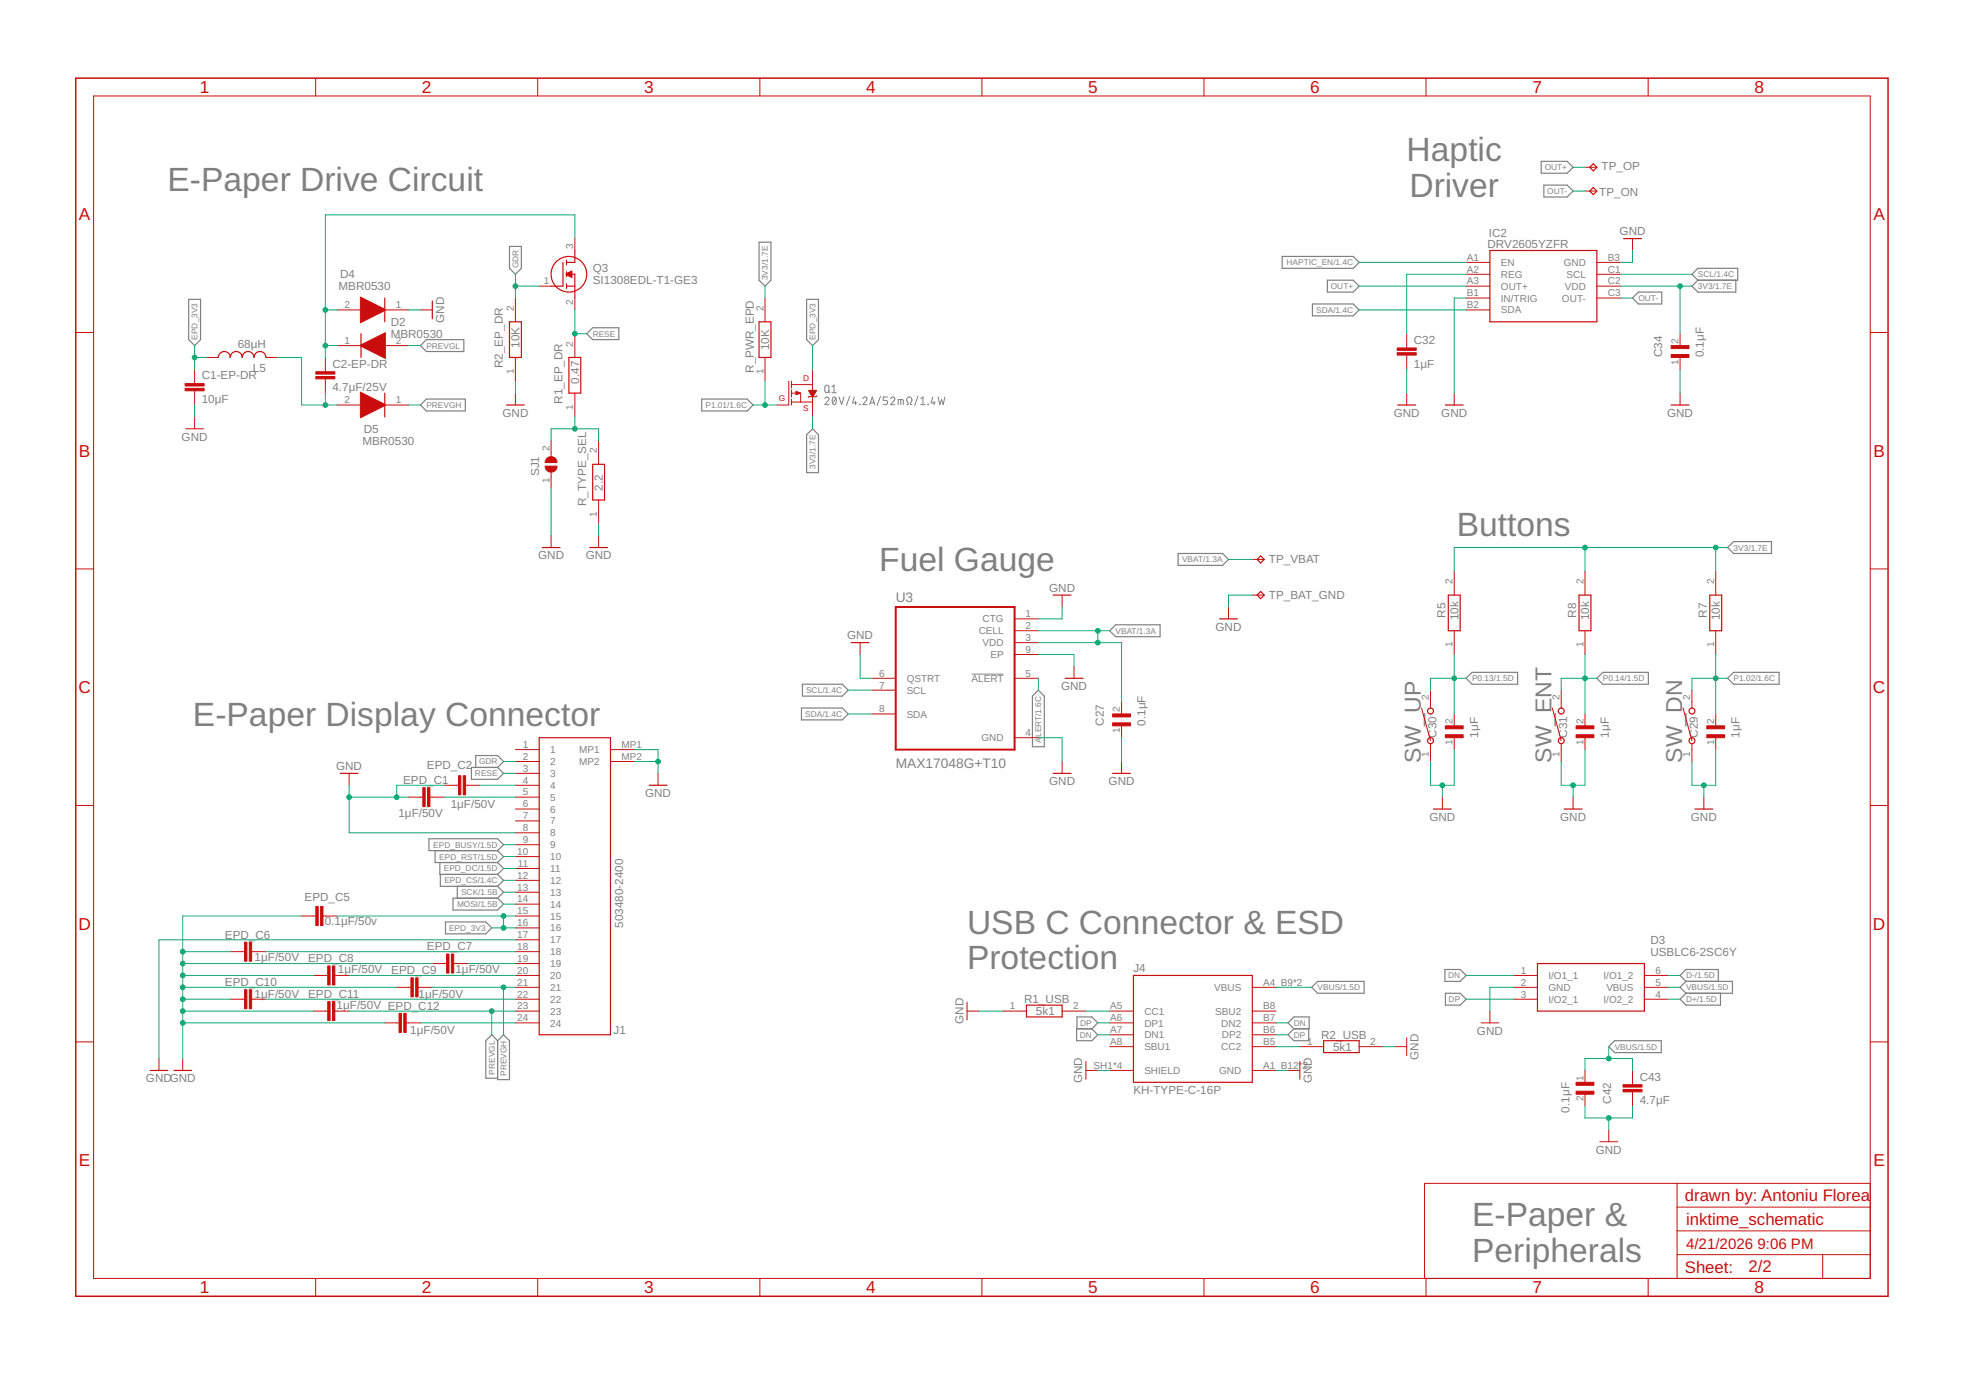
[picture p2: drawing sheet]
<svg xmlns="http://www.w3.org/2000/svg" width="420mm" height="297mm" viewBox="0 0 420 297" stroke-linecap="round" stroke-linejoin="round" font-family="sans-serif">
<g fill="none" stroke="#808080" stroke-width=".21">
<path d="M176.3 85.2a.44 .44 0 0 1 .6-.3 .44 .44 0 0 1 .1 .7l-.7 .9h.9M176.4 82.4l.3-.1 .3 .1 .2 1.1a.44 .44 0 0 1-.5 .4 .44 .44 0 0 1-.4-.4zM177 83.6l.4 .3M177.8 82.7l.4-.4v1.6M177.8 83.9h.9M178 84.9l.3-.1a.97 .97 0 0 1 0 1.7 1.02 1.02 0 0 1-.3-1.6zM178.6 85.2l-.7 .9M179.3 84.8l.6 1.7 .5-1.7M181.6 84.7l-.7 2M182.6 84.8l-.4 1.3h.9M182.8 85.7v.8M183.7 86.4l.1 .1z"/>
<path d="M184.4 85.2a.44 .44 0 0 1 .6-.3 .44 .44 0 0 1 .2 .7l-.8 .9h.9M185.9 86.5l.5-1.7 .5 1.7M186 86.1h.8M188.2 84.7l-.7 2M189.7 84.8h-.9v.8h.5a.46 .46 0 0 1 .4 .4 .46 .46 0 0 1-.4 .5h-.5M190.3 85.2a.45 .45 0 0 1 .7-.3 .45 .45 0 0 1 .1 .7l-.8 .9h.9M192 86.5v-1.1l1 .1v1M192.5 85.4v1.1M193.8 86.5h.3v-.5a.62 .62 0 0 1-.3-.9 .62 .62 0 0 1 1 0 .62 .62 0 0 1-.2 .9v.5h.3M196.2 84.7l-.7 2M196.8 86.5h.9M196.8 85.2l.5-.4v1.7"/>
<path d="M198.3 86.4l.1 .1zM199.3 84.8l-.3 1.3h.9M199.6 85.7v.8M200.5 84.8l.4 1.7 .3-1.1 .4 1.1 .3-1.7M207.6 144.1h6.9"/>
</g>
<g fill="none" stroke="#808080" stroke-width=".25">
<path d="M329.4 34.5h5.5l1.3 1.3-1.3 1.2h-5.5zM329.9 39.6h5l1.3 1.2-1.3 1.3h-5zM108.9 52.7h2.5v4.6l-1.2 1.3-1.3-1.3zM162.2 51.8h2.6v8.1l-1.3 1.3-1.3-1.3zM274 54.8h15.2l1.3 1.3-1.3 1.2h-15.2zM283.7 59.9h5.5l1.3 1.3-1.3 1.2h-5.5zM361.6 58.6l1.3-1.3h8.5v2.6h-8.5zM362.9 59.9l-1.3 1.3 1.3 1.2h8.1v-2.5M40.3 64h2.6v8.6l-1.3 1.3-1.3-1.3zM89.9 73.9l1.2-1.3h8v2.5h-8zM125.4 71.3l1.3-1.3h5.5v2.6h-5.5zM172.4 64h2.5v8.6l-1.2 1.3-1.3-1.3z"/>
<path d="M280.5 65h8.7l1.3 1.2-1.3 1.3h-8.7zM350.2 62.4h4.9v2.6h-4.9l-1.3-1.3zM89.9 86.6l1.2-1.3h8.3v2.5h-8.3zM150 85.3h9.7l1.3 1.3-1.3 1.2h-9.7zM173.7 91.6l1.2 1.3v8.1h-2.5v-8.1zM251.8 118.3h9.5l1.3 1.2-1.3 1.3h-9.5zM369.2 117l1.3-1.3h8.1v2.6h-8.1zM237.2 134.8l1.2-1.3h9.5v2.6h-9.5zM171.3 151.3h8.7l1.3 1.3-1.3 1.2h-8.7zM171.5 146.2h8.5l1.3 1.3-1.3 1.3h-8.5zM221.9 147.5l1.3 1.3v10.8h-2.6v-10.8zM313.3 144.9l1.3-1.2h9.7v2.5h-9.7z"/>
<path d="M341.3 144.9l1.2-1.2h9.8v2.5h-9.8zM369.2 144.9l1.3-1.2h9.7v2.5h-9.7zM91.7 179.2h14.6l1.3 1.3-1.3 1.3h-14.6zM100.8 164h5.5l1.3 1.3-1.3 1.2h-5.5zM101.7 164v-2.5h4.6l1.3 1.2-1.3 1.3M93 181.8v2.5h13.3M94 184.3v2.6h12.3M94.1 186.9v2.5h12.2M95.2 197h8.6l1.3 1.3-1.3 1.3h-8.6zM96.8 191.9h9.5l1.3 1.3-1.3 1.3h-9.5zM97.7 189.4v2.5M106.3 181.8l1.3 1.2-1.3 1.3"/>
<path d="M106.3 184.3l1.3 1.3-1.3 1.3M106.3 186.9l1.3 1.2-1.3 1.3M106.3 189.4l1.3 1.3-1.3 1.2M230.1 219.9h3.2l1.3 1.2-1.3 1.3h-3.2zM230.2 219.9v-2.6h3.1l1.3 1.3-1.3 1.3M275.3 218.6l1.2-1.3h3.3v2.6h-3.3zM276.5 219.9l-1.2 1.2 1.2 1.3h3.2v-2.5M280.3 211l1.3-1.3h9.9v2.6h-9.9zM308.8 207.2h3.3l1.2 1.2-1.2 1.3h-3.3zM308.9 212.3h3.2l1.2 1.2-1.2 1.3h-3.2zM360.3 212.3l-1.2 1.2 1.2 1.3h7.4v-2.5M360.3 209.7h9.9v2.6h-9.9"/>
<path d="M360.3 209.7l-1.2-1.3 1.2-1.2h6.9v2.5M360.3 209.7l-1.2 1.3 1.2 1.3M106.3 222.4l1.3-1.3 1.3 1.3v8.3h-2.6zM106.3 222.4l-1.2-1.3-1.3 1.3v8h2.5M345.1 222.4h9.9v2.5h-9.9l-1.3-1.2z"/>
</g>
<g fill="none" stroke="#c90d0c" stroke-width=".21">
<path d="M67.5 16.7v3.8M114.9 16.7v3.8M162.4 16.7v3.8M209.8 16.7v3.8M257.3 16.7v3.8M304.8 16.7v3.8M352.2 16.7v3.8M20 20.5h379.7v252.7h-379.7zM338.7 35.8h2.6M122.9 51v2.5M313.3 56.1h5.1M313.3 58.6h5.1"/>
<path d="M338.7 40.8h2.6M341.3 56.1h5.1M341.3 58.6h5.1M348.9 51v2.5M16.2 71.1h3.8M41.6 78.9v3.1M44.1 76.4h2.6M56.8 76.4h2.6M69.5 76.4v3M72.1 73.9h5.1M72.1 66.2h5.1M82.2 73.9h5.1"/>
<path d="M82.2 66.2h5.1M89.9 66.2h2.5M110.2 63.7v5.1M110.2 76.4v5.1M115.2 61.2h2.6M122.9 63.7v2.5M122.9 71.3v5.1M163.5 63.7v5.1M163.5 76.4v5.1M173.7 78.9v4.5M300.6 71.3v3.1M300.6 75.9v3"/>
<path d="M313.3 66.2h5.1M313.3 61.2h5.1M313.3 63.7h5.1M341.3 61.2h5.1M341.3 63.7h5.1M359.1 71.3v2.6M359.1 76.4v2.5M399.7 71.1h3.8M39.7 91.6h3.8M41.6 83.5v3.1M41.6 89.1v2.5M69.5 81v3"/>
<path d="M72.1 86.6h5.1M82.2 86.6h5.1M110.2 84v2.6M117.8 94.2v3.4M122.9 84v5.1M127.9 94.2v5M168.6 81.5v5.1h-2.6M169.1 81.5v1.4M169.1 83.3v1.5M169.1 85.3v1.3M169.1 85.9h4.6M169.1 84h2v1.9"/>
<path d="M169.1 82.2h4.6M173.7 84.8v4.3M174.6 84.6l-.2 .2h-1.5l-.2 .1M300.6 84v2.6M310.8 84v2.6M359.1 84v2.6M117.8 100.9v3.4M117.8 114.5v2.5M127.9 106.8v5.1M127.9 114.5v2.5M267.6 119.5h2.6M16.2 121.6h3.8"/>
<path d="M183.8 137.3v2.6M216.8 132.2h5.1M216.8 134.8h5.1M216.8 137.3h5.1M216.8 139.9h5.1M227 127.2v2.5M262.6 129.7v2.5M267.6 127.2h2.6M310.8 122.1v5.1M310.8 134.8v5.1M338.7 122.1v5.1M338.7 134.8v5.1"/>
<path d="M366.7 122.1v5.1M366.7 134.8v5.1M399.7 121.6h3.8M186.4 144.9h5M186.4 147.5h5M186.4 152.6h5M216.8 144.9h5.1M216.8 157.6h5.1M229.5 142.4v2.5M239.7 150v2.6M239.7 155.1v2.5M303.8 151.3l1.9 7"/>
<path d="M305.7 147.5v3.8M305.7 158.9v3.8M310.8 152.6v2.5M310.8 157.6v2.6M331.7 151.3l2 7M333.7 147.5v3.8M333.7 158.9v3.8M338.7 152.6v2.5M338.7 157.6v2.6M359.7 151.3l1.9 7M361.6 147.5v3.8M361.6 158.9v3.8"/>
<path d="M366.7 152.6v2.5M366.7 157.6v2.6M16.2 172.1h3.8M74.6 165.3v2.5M87.3 170.3h3.1M91.9 170.3h3M94.9 167.8h3.1M99.5 167.8h3.1M110.2 160.2h5M110.2 162.7h5M110.2 165.3h5M110.2 167.8h5"/>
<path d="M110.2 170.3h5M110.2 172.9h5M110.2 175.4h5M110.2 178h5M130.5 160.2h5.1M130.5 162.7h5.1M140.6 165.3v2.5M227 162.7v2.6M239.7 162.7v2.6M308.3 170.3v2.6M336.2 170.3v2.6M364.1 170.3v2.6"/>
<path d="M399.7 172.1h3.8M64.5 195.7h3M69 195.7h3.1M110.2 180.5h5M110.2 183h5M110.2 185.6h5M110.2 188.1h5M110.2 190.7h5M110.2 193.2h5M110.2 195.7h5M110.2 198.3h5M49.2 203.4h3.1"/>
<path d="M49.2 213.5h3.1M53.8 203.4h3M53.8 213.5h3M67 208.4h3M67 216.1h3M71.6 208.4h3M71.6 216.1h3M82.2 218.6h3.1M84.8 211h3M86.8 218.6h3.1M89.3 211h3.1M92.4 205.9h3"/>
<path d="M97 205.9h3M110.2 200.8h5M110.2 203.4h5M110.2 205.9h5M110.2 208.4h5M110.2 211h5M110.2 213.5h5M110.2 216.1h5M110.2 218.6h5M206.7 216.1h2.5M206.7 214.2v3.8M214.3 216.1h5.1"/>
<path d="M227 216.1h5.1M237.2 216.1h5M237.2 218.6h5M267.6 211h5.1M267.6 216.1h5.1M267.6 218.6h5.1M316.5 218.6h3.8M318.4 216.1v2.5M323.5 208.4h5.1M323.5 211h5.1M323.5 213.5h5.1M351.4 208.4h5.1"/>
<path d="M351.4 211h5.1M351.4 213.5h5.1M16.2 222.7h3.8M34 226.2v2.5M39.1 226.2v2.5M232.1 228.7h2.5M232.1 226.8v3.9M237.2 223.7h5M237.2 221.1h5M237.2 228.7h5M267.6 223.7h5.1M267.6 221.1h5.1"/>
<path d="M267.6 228.7h5.1M275.3 228.7h2.5M277.8 223.7h5.1M277.8 226.8v3.9M290.5 223.7h5.1M298.1 223.7h2.5M300.6 221.8v3.8M338.7 228.7v2.6M338.7 233.8v2.6M348.9 228.7v3.1M348.9 233.3v3.1M399.7 222.7h3.8"/>
<path d="M341.9 244h3.8M343.8 241.4v2.6M358.4 252.9v20.3M358.4 258h41.3M399.7 252.9h-95.3v20.3M67.5 273.2v3.8M114.9 273.2v3.8M162.4 273.2v3.8M209.8 273.2v3.8M257.3 273.2v3.8M304.8 273.2v3.8M352.2 273.2v3.8"/>
<path d="M358.4 268.1h41.3M358.4 263h41.3M389.5 268.1v5.1"/>
</g>
<path d="M16.2 16.7h387.3v260.3h-387.3z" fill="none" stroke="#c90d0c" stroke-width=".32"/>
<g fill="#c90d0c" stroke="#c90d0c" stroke-width=".21">
<path d="M39.6 83h4v.5h-4z"/>
<path d="M39.6 82h4v.5h-4z"/>
<path d="M67.5 80.5h4.1v.5h-4.1z"/>
<path d="M67.5 79.4h4.1v.5h-4.1z"/>
<path d="M298.6 75.4h4.1v.5h-4.1z"/>
<path d="M298.6 74.4h4.1v.5h-4.1z"/>
<path d="M357.1 75.8h3.9v.6h-3.9z"/>
<path d="M357.1 73.9h3.9v.6h-3.9z"/>
<path d="M98 165.8h.5v4h-.5z"/>
<path d="M99 165.8h.5v4h-.5z"/>
<path d="M90.4 168.3h.5v4.1h-.5z"/>
<path d="M91.4 168.3h.5v4.1h-.5z"/>
<path d="M68.5 193.7h.5v4.1h-.5z"/>
<path d="M67.5 193.7h.5v4.1h-.5z"/>
<path d="M52.3 201.3h.5v4.1h-.5z"/>
<path d="M53.3 201.3h.5v4.1h-.5z"/>
<path d="M95.4 203.9h.5v4h-.5z"/>
<path d="M96.5 203.9h.5v4h-.5z"/>
<path d="M70 206.4h.5v4.1h-.5z"/>
<path d="M71.1 206.4h.5v4.1h-.5z"/>
<path d="M87.8 209h.5v4h-.5z"/>
<path d="M88.8 209h.5v4h-.5z"/>
<path d="M52.3 211.5h.5v4.1h-.5z"/>
<path d="M53.3 211.5h.5v4.1h-.5z"/>
<path d="M70 214h.5v4.1h-.5z"/>
<path d="M71.1 214h.5v4.1h-.5z"/>
<path d="M85.3 216.6h.5v4h-.5z"/>
<path d="M86.3 216.6h.5v4h-.5z"/>
<path d="M237.8 154.5h3.8v.6h-3.8z"/>
<path d="M237.8 152.6h3.8v.6h-3.8z"/>
<path d="M308.9 157h3.8v.6h-3.8z"/>
<path d="M308.9 155.1h3.8v.6h-3.8z"/>
<path d="M336.8 157h3.8v.6h-3.8z"/>
<path d="M336.8 155.1h3.8v.6h-3.8z"/>
<path d="M364.8 157h3.8v.6h-3.8z"/>
<path d="M364.8 155.1h3.8v.6h-3.8z"/>
<path d="M336.8 231.3h3.8v.6h-3.8z"/>
<path d="M336.8 233.2h3.8v.6h-3.8z"/>
<path d="M346.9 232.8h4v.5h-4z"/>
<path d="M346.9 231.8h4v.5h-4z"/>
</g>
<g fill="none" stroke="#c90d0c" stroke-width=".25">
<path d="M340.5 35l.8 .8-.8 .7-.8-.7zM120.3 56.1v5.1h-2.5M121.1 58.6h1.8v5.1M121.1 55.6v1M121.1 58.1v1M122.9 53.5v2.6h-1.8M318.4 53.5h22.9v15.3h-22.9zM340.5 40.1l.8 .7-.8 .8-.8-.8zM347 51h3.8M46.7 76.4a1.27 1.27 0 0 1 1.2-1.3 1.27 1.27 0 0 1 1.3 1.3 1.27 1.27 0 0 1 1.3-1.3 1.27 1.27 0 0 1 1.3 1.3 1.27 1.27 0 0 1 1.2-1.3 1.27 1.27 0 0 1 1.3 1.3 1.27 1.27 0 0 1 1.3-1.3 1.27 1.27 0 0 1 1.2 1.3M77.2 71.3v5.1M82.2 63.7v5.1"/>
<path d="M92.4 64.3v3.8M108.9 68.8h2.5v7.6h-2.5zM121.1 61.2h1.8M121.1 60.6v1.1M121.6 76.4h2.5v7.6h-2.5zM162.2 68.8h2.6v7.6h-2.6zM82.2 84v5.1M108.2 86.6h3.9M126.7 99.2h2.5v7.6h-2.5zM298.7 86.6h3.8M308.9 86.6h3.8M357.1 86.6h3.9"/>
<path d="M115.9 117h3.8M126 117h3.8M269.4 118.8l.8 .7-.8 .8-.8-.8zM181.9 137.3h3.8M225.1 127.2h3.8M260.6 132.2h3.9M269.4 126.4l.8 .8-.8 .7-.8-.7zM309.5 127.2h2.6v7.6h-2.6zM337.5 127.2h2.5v7.6h-2.5zM365.4 127.2h2.5v7.6h-2.5zM115.2 157.6h15.3v63.5h-15.3zM227.6 144.9h3.8"/>
<path d="M72.7 165.3h3.8M138.7 167.8h3.8M225.1 165.3h3.8M237.8 165.3h3.8M306.3 172.9h3.9M334.3 172.9h3.8M362.2 172.9h3.8M219.4 214.8h7.6v2.5h-7.6zM242.2 208.4h25.4v22.9h-25.4zM328.6 205.9h22.8v10.2h-22.8zM32.1 228.7h3.8M37.1 228.7h3.9"/>
<path d="M282.9 222.4h7.6v2.5h-7.6z"/>
<circle cx="121.6" cy="58.6" r="3.8"/>
<circle cx="305.7" cy="151.9" r=".64"/>
<circle cx="305.7" cy="158.3" r=".64"/>
<circle cx="333.7" cy="151.9" r=".64"/>
<circle cx="333.7" cy="158.3" r=".63"/>
<circle cx="361.6" cy="151.9" r=".64"/>
<circle cx="361.6" cy="158.3" r=".63"/>
</g>
<g fill="#c90d0c" stroke="#c90d0c" stroke-width=".21">
<path d="M77 83.8l5.4 2.7v.1l-5.4 2.7z" fill-rule="evenodd"/>
<path d="M77 73.8l5.4-2.7v5.5l-5.4-2.7z" fill-rule="evenodd"/>
<path d="M77 63.5l5.4 2.6v.2l-5.4 2.7z" fill-rule="evenodd"/>
<path d="M121 58.5l1.2-.6v1.4l-1.2-.6z" fill-rule="evenodd"/>
<path d="M116.9 97.9a1.27 1.27 0 0 1 1.4-.2 1.27 1.27 0 0 1 .7 1.1h-2.5z" fill-rule="evenodd"/>
<path d="M116.5 99.6h2.5a1.27 1.27 0 0 1-1.2 1.3 1.27 1.27 0 0 1-1.3-1.3z" fill-rule="evenodd"/>
<path d="M172.8 83.4l1.7 .1-.8 1.4z" fill-rule="evenodd"/>
<path d="M170.1 83.6l.9 .5-.9 .3z" fill-rule="evenodd"/>
</g>
<path d="M191.4 129.7h25.4v30.5h-25.4z" fill="none" stroke="#c90d0c" stroke-width=".42"/>
<g fill="none" stroke="#0dab76" stroke-width=".21">
<path d="M336.2 35.8h2.5M110.2 58.6v5.1M122.9 51v-5.1h-53.4v30.5M290.5 56.1h22.8M313.3 58.6h-12.7v12.7M336.2 40.8h2.5M346.4 58.6h15.2M348.9 53.5v2.6h-2.5M41.6 73.9v5M41.6 76.4h2.5M59.4 76.4h5.1v10.2h7.6M69.5 66.2h2.6"/>
<path d="M69.5 73.9h2.6M87.3 66.2h2.6M87.3 73.9h2.6M110.2 61.2h5M122.9 66.2v5.1h2.5M163.5 61.2v2.5M173.7 73.9v5M290.5 66.2h22.8M290.5 61.2h22.8M300.6 78.9v5.1M313.3 63.7h-2.5v20.3M346.4 63.7h2.5"/>
<path d="M346.4 61.2h15.2M359.1 61.2v10.1M359.1 78.9v5.1M41.6 86.6v2.5M69.5 84v2.6M87.3 86.6h2.6M110.2 81.5v2.5M117.8 94.2v-2.6h10.1v2.6M122.9 89.1v2.5M161 86.6h5M163.5 81.5v5.1M173.7 89.1v2.5"/>
<path d="M117.8 104.3v10.2M127.9 111.9v2.6M262.6 119.5h5M338.7 117v5.1M366.7 117v5.1M369.2 117h-58.4v5.1M183.8 139.9v5h2.6M221.9 139.9h7.6v2.5M221.9 137.3h17.8v12.7M221.9 134.8h15.3M227 129.7v2.5h-5.1M234.6 134.8v2.5"/>
<path d="M267.6 127.2h-5v2.5M310.8 139.9v12.7M338.7 139.9v12.7M366.7 139.9v12.7M181.3 152.6h5.1M181.3 147.5h5.1M221.9 157.6h5.1v5.1M221.9 144.9v2.6M239.7 157.6v5.1M313.3 144.9h-7.6v2.6M341.3 144.9h-7.6v2.6M369.2 144.9h-7.6v2.6"/>
<path d="M74.6 170.3h12.7M74.6 167.8v10.2h35.6M94.9 170.3h15.3M94.9 167.8h-10.1v2.5M102.6 167.8h7.6M107.6 162.7h2.6M107.6 165.3h2.6M135.6 162.7h5M135.6 160.2h5v5.1M308.3 167.8v2.5M310.8 160.2v7.6h-5.1v-5.1M336.2 167.8v2.5"/>
<path d="M338.7 160.2v7.6h-5v-5.1M364.1 167.8v2.5M366.7 160.2v7.6h-5.1v-5.1M64.5 195.7h-25.4v30.5M72.1 195.7h38.1M105.1 198.3h5.1M107.6 195.7v2.6M107.6 180.5h2.6M107.6 183h2.6M107.6 185.6h2.6M107.6 188.1h2.6M107.6 190.7h2.6"/>
<path d="M107.6 193.2h2.6M39.1 203.4h10.1M39.1 205.9h53.3M39.1 208.4h27.9M39.1 211h45.7M39.1 213.5h10.1M39.1 216.1h27.9M39.1 218.6h43.1M56.8 203.4h53.4M56.8 213.5h53.4M74.6 208.4h35.6M74.6 216.1h35.6"/>
<path d="M89.9 218.6h20.3M92.4 211h17.8M100 205.9h10.2M105.1 216.1v5M107.6 211v10.1M110.2 200.8h-76.2v25.4M209.2 216.1h5.1M232.1 216.1h5.1M234.6 218.6h2.6M272.7 211h7.6M272.7 218.6h2.6M313.3 208.4h10.2"/>
<path d="M313.3 213.5h10.2M323.5 211h-5.1v5.1M356.5 208.4h2.6M356.5 211h2.6M356.5 213.5h2.6M234.6 228.7h2.6M234.6 221.1h2.6M272.7 228.7h2.6M272.7 223.7h5.1M272.7 221.1h2.6M295.6 223.7h2.5M338.7 228.7v-2.5h10.2v2.5"/>
<path d="M338.7 236.4v2.5h10.2v-2.5M343.8 223.7v2.5M343.8 238.9v2.5"/>
</g>
<g fill="#0dab76" stroke="#0dab76" stroke-width=".21">
<circle cx="84.8" cy="170.3" r=".51"/>
<circle cx="74.6" cy="170.3" r=".51"/>
<circle cx="39.1" cy="203.4" r=".51"/>
<circle cx="39.1" cy="205.9" r=".51"/>
<circle cx="39.1" cy="208.4" r=".51"/>
<circle cx="39.1" cy="211" r=".51"/>
<circle cx="39.1" cy="213.5" r=".51"/>
<circle cx="39.1" cy="216.1" r=".51"/>
<circle cx="39.1" cy="218.6" r=".51"/>
<circle cx="140.6" cy="162.7" r=".51"/>
<circle cx="308.3" cy="167.8" r=".51"/>
<circle cx="336.2" cy="167.8" r=".51"/>
<circle cx="364.1" cy="167.8" r=".51"/>
<circle cx="343.8" cy="238.9" r=".51"/>
<circle cx="41.6" cy="76.4" r=".51"/>
<circle cx="107.6" cy="198.3" r=".51"/>
<circle cx="107.6" cy="195.7" r=".51"/>
<circle cx="69.5" cy="86.6" r=".51"/>
<circle cx="69.5" cy="73.9" r=".51"/>
<circle cx="69.5" cy="66.2" r=".51"/>
<circle cx="107.6" cy="211" r=".51"/>
<circle cx="105.1" cy="216.1" r=".51"/>
<circle cx="110.2" cy="61.2" r=".51"/>
<circle cx="122.9" cy="71.3" r=".51"/>
<circle cx="122.9" cy="91.6" r=".51"/>
<circle cx="163.5" cy="86.6" r=".51"/>
<circle cx="359.1" cy="61.2" r=".51"/>
<circle cx="338.7" cy="117" r=".51"/>
<circle cx="366.7" cy="117" r=".51"/>
<circle cx="234.6" cy="134.8" r=".51"/>
<circle cx="234.6" cy="137.3" r=".51"/>
<circle cx="310.8" cy="144.9" r=".51"/>
<circle cx="338.7" cy="144.9" r=".51"/>
<circle cx="366.7" cy="144.9" r=".51"/>
<circle cx="343.8" cy="226.2" r=".51"/>
</g>
<g font-size="7.2" fill="#808080">
<text x="300.6" y="34.5">Haptic</text>
<text x="35.8" y="40.8">E-Paper Drive Circuit</text>
<text x="301.2" y="42.1">Driver</text>
<text x="311.3" y="114.5">Buttons</text>
<text x="187.9" y="122.1">Fuel Gauge</text>
<text x="41.2" y="155.1">E-Paper Display Connector</text>
<text x="206.7" y="199.6">USB C Connector &amp; ESD</text>
<text x="206.7" y="207.2">Protection</text>
<text x="314.6" y="262">E-Paper &amp;</text>
<text x="314.6" y="269.6">Peripherals</text>
</g>
<g font-size="4.9" fill="#808080">
<text x="303.6" y="163" transform="rotate(-90 303.6 163)">SW_UP</text>
<text x="331.6" y="163" transform="rotate(-90 331.6 163)">SW_ENT</text>
<text x="359.5" y="163" transform="rotate(-90 359.5 163)">SW_DN</text>
</g>
<g font-size="3.7" fill="#c90d0c">
<text x="42.7" y="19.9">1</text>
<text x="90.2" y="19.9">2</text>
<text x="137.6" y="19.9">3</text>
<text x="185.1" y="19.9">4</text>
<text x="232.6" y="19.9">5</text>
<text x="280" y="19.9">6</text>
<text x="327.5" y="19.9">7</text>
<text x="374.9" y="19.9">8</text>
<text x="16.9" y="47.1">A</text>
<text x="400.4" y="47.1">A</text>
<text x="16.9" y="97.6">B</text>
<text x="400.4" y="97.6">B</text>
<text x="16.8" y="148.1">C</text>
<text x="400.3" y="148.1">C</text>
<text x="16.8" y="198.7">D</text>
<text x="400.3" y="198.7">D</text>
<text x="16.9" y="249.2">E</text>
<text x="400.4" y="249.2">E</text>
<text x="42.7" y="276.4">1</text>
<text x="90.2" y="276.4">2</text>
<text x="137.6" y="276.4">3</text>
<text x="185.1" y="276.4">4</text>
<text x="232.6" y="276.4">5</text>
<text x="280" y="276.4">6</text>
<text x="327.5" y="276.4">7</text>
<text x="374.9" y="276.4">8</text>
</g>
<g font-size="3.6" fill="#c90d0c">
<text x="360.1" y="256.7">drawn by: Antoniu Florea</text>
<text x="360.3" y="261.8">inktime_schematic</text>
<text x="360.1" y="272.1">Sheet:</text>
<text x="373.7" y="271.9">2/2</text>
</g>
<g font-size="3.2" fill="#c90d0c">
<text x="360.3" y="266.8">4/21/2026</text>
<text x="375.6" y="266.8">9:06 PM</text>
</g>
<g font-size="2.9" fill="#808080">
<text x="191.4" y="128.7">U3</text>
<text x="191.4" y="164.2">MAX17048G+T10</text>
</g>
<g font-size="2.5" fill="#808080">
<text x="341.8" y="41.8">TP_ON</text>
<text x="342.3" y="36.3">TP_OP</text>
<text x="317.9" y="52.9">DRV2605YZFR</text>
<text x="318.2" y="50.6">IC2</text>
<text x="346.1" y="50.2">GND</text>
<text x="72.7" y="59.5">D4</text>
<text x="126.7" y="58.2">Q3</text>
<text x="72.4" y="62">MBR0530</text>
<text x="126.7" y="60.8">SI1308EDL-T1-GE3</text>
<text x="83.5" y="69.7">D2</text>
<text x="94.9" y="69" transform="rotate(-90 94.9 69)">GND</text>
<text x="50.8" y="74.4">68μH</text>
<text x="83.5" y="72.2">MBR0530</text>
<text x="111.1" y="74.4" transform="rotate(-90 111.1 74.4)">10K</text>
<text x="164.4" y="74.9" transform="rotate(-90 164.4 74.9)">10K</text>
<text x="302.2" y="73.5">C32</text>
<text x="355.2" y="76.4" transform="rotate(-90 355.2 76.4)">C34</text>
<text x="364.1" y="76.4" transform="rotate(-90 364.1 76.4)">0.1μF</text>
<text x="43.1" y="81.1">C1-EP-DR</text>
<text x="54" y="79.4">L5</text>
<text x="71" y="83.6">4.7μF/25V</text>
<text x="71" y="78.5">C2-EP-DR</text>
<text x="107.5" y="78.7" transform="rotate(-90 107.5 78.7)">R2_EP_DR</text>
<text x="123.7" y="82" transform="rotate(-90 123.7 82)">0.47</text>
<text x="161.1" y="79.7" transform="rotate(-90 161.1 79.7)">R_PWR_EPD</text>
<text x="302.2" y="78.5">1μF</text>
<text x="43.1" y="86.2">10μF</text>
<text x="107.4" y="89.1">GND</text>
<text x="120.2" y="86.3" transform="rotate(-90 120.2 86.3)">R1_EP_DR</text>
<text x="297.9" y="89.1">GND</text>
<text x="308" y="89.1">GND</text>
<text x="356.3" y="89.1">GND</text>
<text x="38.8" y="94.2">GND</text>
<text x="77.4" y="95">MBR0530</text>
<text x="77.8" y="92.5">D5</text>
<text x="115.2" y="101.8" transform="rotate(-90 115.2 101.8)">SJ1</text>
<text x="128.8" y="104.8" transform="rotate(-90 128.8 104.8)">2.2</text>
<text x="125.3" y="108.1" transform="rotate(-90 125.3 108.1)">R_TYPE_SEL</text>
<text x="115" y="119.6">GND</text>
<text x="125.2" y="119.6">GND</text>
<text x="271.2" y="120.3">TP_VBAT</text>
<text x="224.2" y="126.4">GND</text>
<text x="271.2" y="127.9">TP_BAT_GND</text>
<text x="308.9" y="132" transform="rotate(-90 308.9 132)">R5</text>
<text x="336.8" y="132" transform="rotate(-90 336.8 132)">R8</text>
<text x="364.8" y="132" transform="rotate(-90 364.8 132)">R7</text>
<text x="181" y="136.6">GND</text>
<text x="259.8" y="134.8">GND</text>
<text x="311.7" y="132.5" transform="rotate(-90 311.7 132.5)">10k</text>
<text x="339.6" y="132.5" transform="rotate(-90 339.6 132.5)">10k</text>
<text x="367.6" y="132.5" transform="rotate(-90 367.6 132.5)">10k</text>
<text x="226.8" y="147.5">GND</text>
<text x="235.9" y="155.1" transform="rotate(-90 235.9 155.1)">C27</text>
<text x="244.8" y="155.1" transform="rotate(-90 244.8 155.1)">0.1μF</text>
<text x="307" y="157.6" transform="rotate(-90 307 157.6)">C30</text>
<text x="315.9" y="157.6" transform="rotate(-90 315.9 157.6)">1μF</text>
<text x="334.9" y="157.6" transform="rotate(-90 334.9 157.6)">C31</text>
<text x="343.8" y="157.6" transform="rotate(-90 343.8 157.6)">1μF</text>
<text x="362.9" y="157.6" transform="rotate(-90 362.9 157.6)">C29</text>
<text x="371.8" y="157.6" transform="rotate(-90 371.8 157.6)">1μF</text>
<text x="71.8" y="164.5">GND</text>
<text x="86.2" y="167.6">EPD_C1</text>
<text x="91.2" y="164.3">EPD_C2</text>
<text x="224.2" y="167.8">GND</text>
<text x="236.9" y="167.8">GND</text>
<text x="96.3" y="172.6">1μF/50V</text>
<text x="137.9" y="170.3">GND</text>
<text x="85.1" y="174.7">1μF/50V</text>
<text x="305.5" y="175.4">GND</text>
<text x="333.4" y="175.4">GND</text>
<text x="361.4" y="175.4">GND</text>
<text x="65.1" y="192.4">EPD_C5</text>
<text x="69.4" y="197.8">0.1μF/50v</text>
<text x="48.1" y="200.6">EPD_C6</text>
<text x="91.2" y="203.1">EPD_C7</text>
<text x="133.1" y="198.3" transform="rotate(-90 133.1 198.3)">503480-2400</text>
<text x="352.7" y="201.7">D3</text>
<text x="54.4" y="205.4">1μF/50V</text>
<text x="65.8" y="205.6">EPD_C8</text>
<text x="72.2" y="207.9">1μF/50V</text>
<text x="83.6" y="208.2">EPD_C9</text>
<text x="97.3" y="207.9">1μF/50V</text>
<text x="242.2" y="207.7">J4</text>
<text x="352.7" y="204.3">USBLC6-2SC6Y</text>
<text x="48.1" y="210.7">EPD_C10</text>
<text x="54.4" y="213.3">1μF/50V</text>
<text x="65.8" y="213.3">EPD_C11</text>
<text x="71.9" y="215.6">1μF/50V EPD_C12</text>
<text x="89.5" y="213.3">1μF/50V</text>
<text x="218.9" y="214.4">R1_USB</text>
<text x="87.7" y="220.9">1μF/50V</text>
<text x="131.1" y="221">J1</text>
<text x="205.9" y="218.8" transform="rotate(-90 205.9 218.8)">GND</text>
<text x="221.4" y="216.9">5k1</text>
<text x="315.6" y="221.1">GND</text>
<text x="282.4" y="222">R2_USB</text>
<text x="284.9" y="224.6">5k1</text>
<text x="303.2" y="226.5" transform="rotate(-90 303.2 226.5)">GND</text>
<text x="31.2" y="231.3">GNDGND</text>
<text x="231.3" y="231.5" transform="rotate(-90 231.3 231.5)">GND</text>
<text x="242.2" y="233.8">KH-TYPE-C-16P</text>
<text x="280.3" y="231.5" transform="rotate(-90 280.3 231.5)">GND</text>
<text x="350.4" y="230.9">C43</text>
<text x="335.4" y="237.8" transform="rotate(-90 335.4 237.8)">0.1μF</text>
<text x="344.3" y="235.9" transform="rotate(-90 344.3 235.9)">C42</text>
<text x="350.4" y="236">4.7μF</text>
<text x="341" y="246.5">GND</text>
</g>
<g font-size="2.1" fill="#808080">
<text x="122.5" y="53.2" transform="rotate(-90 122.5 53.2)">3</text>
<text x="313.5" y="55.7">A1</text>
<text x="313.5" y="58.3">A2</text>
<text x="320.8" y="56.8">EN</text>
<text x="320.8" y="59.4">REG</text>
<text x="334.2" y="56.8">GND</text>
<text x="334.8" y="59.4">SCL</text>
<text x="343.6" y="55.7">B3</text>
<text x="343.6" y="58.3">C1</text>
<text x="73.6" y="65.9">2</text>
<text x="84.6" y="65.9">1</text>
<text x="116.2" y="60.8">1</text>
<text x="122.5" y="65.2" transform="rotate(-90 122.5 65.2)">2</text>
<text x="313.5" y="60.8">A3</text>
<text x="313.5" y="63.3">B1</text>
<text x="313.5" y="65.9">B2</text>
<text x="320.8" y="61.9">OUT+</text>
<text x="320.8" y="64.4">IN/TRIG</text>
<text x="333.8" y="64.4">OUT-</text>
<text x="334.4" y="61.9">VDD</text>
<text x="343.6" y="60.8">C2</text>
<text x="343.6" y="63.3">C3</text>
<text x="109.8" y="66.4" transform="rotate(-90 109.8 66.4)">2</text>
<text x="163.1" y="66.4" transform="rotate(-90 163.1 66.4)">2</text>
<text x="320.8" y="67">SDA</text>
<text x="73.6" y="73.5">1</text>
<text x="84.6" y="73.5">2</text>
<text x="122.5" y="74" transform="rotate(-90 122.5 74)">2</text>
<text x="358.7" y="77.9" transform="rotate(-90 358.7 77.9)">1</text>
<text x="358.7" y="73.5" transform="rotate(-90 358.7 73.5)">2</text>
<text x="109.8" y="79.9" transform="rotate(-90 109.8 79.9)">1</text>
<text x="163.1" y="79.9" transform="rotate(-90 163.1 79.9)">1</text>
<text x="73.6" y="86.2">2</text>
<text x="84.6" y="86.2">1</text>
<text x="122.5" y="87.5" transform="rotate(-90 122.5 87.5)">1</text>
<text x="117.4" y="96.3" transform="rotate(-90 117.4 96.3)">2</text>
<text x="127.6" y="96.9" transform="rotate(-90 127.6 96.9)">2</text>
<text x="117.4" y="103.3" transform="rotate(-90 117.4 103.3)">1</text>
<text x="127.6" y="110.4" transform="rotate(-90 127.6 110.4)">1</text>
<text x="310.4" y="124.8" transform="rotate(-90 310.4 124.8)">2</text>
<text x="338.4" y="124.8" transform="rotate(-90 338.4 124.8)">2</text>
<text x="366.3" y="124.8" transform="rotate(-90 366.3 124.8)">2</text>
<text x="219.2" y="131.9">1</text>
<text x="209.2" y="135.6">CELL</text>
<text x="210" y="133">CTG</text>
<text x="219.2" y="134.4">2</text>
<text x="219.2" y="137">3</text>
<text x="210" y="138.1">VDD</text>
<text x="211.7" y="140.6">EP</text>
<text x="219.2" y="139.5">9</text>
<text x="310.4" y="138.3" transform="rotate(-90 310.4 138.3)">1</text>
<text x="338.4" y="138.3" transform="rotate(-90 338.4 138.3)">1</text>
<text x="366.3" y="138.3" transform="rotate(-90 366.3 138.3)">1</text>
<text x="187.9" y="144.6">6</text>
<text x="187.9" y="147.1">7</text>
<text x="193.8" y="145.7">QSTRT</text>
<text x="193.8" y="148.3">SCL</text>
<text x="207.7" y="145.7">ALERT</text>
<text x="219.2" y="144.6">5</text>
<text x="305.4" y="149.7" transform="rotate(-90 305.4 149.7)">2</text>
<text x="333.3" y="149.7" transform="rotate(-90 333.3 149.7)">2</text>
<text x="361.2" y="149.7" transform="rotate(-90 361.2 149.7)">2</text>
<text x="187.9" y="152.2">8</text>
<text x="193.8" y="153.3">SDA</text>
<text x="239.3" y="152.2" transform="rotate(-90 239.3 152.2)">2</text>
<text x="310.4" y="154.8" transform="rotate(-90 310.4 154.8)">2</text>
<text x="338.4" y="154.8" transform="rotate(-90 338.4 154.8)">2</text>
<text x="366.3" y="154.8" transform="rotate(-90 366.3 154.8)">2</text>
<text x="111.7" y="159.8">1</text>
<text x="117.6" y="161">1</text>
<text x="123.8" y="161">MP1</text>
<text x="132.8" y="159.8">MP1</text>
<text x="209.7" y="158.4">GND</text>
<text x="219.2" y="157.3">4</text>
<text x="239.3" y="156.7" transform="rotate(-90 239.3 156.7)">1</text>
<text x="305.4" y="161.7" transform="rotate(-90 305.4 161.7)">1</text>
<text x="310.4" y="159.2" transform="rotate(-90 310.4 159.2)">1</text>
<text x="333.3" y="161.7" transform="rotate(-90 333.3 161.7)">1</text>
<text x="338.4" y="159.2" transform="rotate(-90 338.4 159.2)">1</text>
<text x="361.2" y="161.7" transform="rotate(-90 361.2 161.7)">1</text>
<text x="366.3" y="159.2" transform="rotate(-90 366.3 159.2)">1</text>
<text x="111.7" y="162.4">2</text>
<text x="111.7" y="164.9">3</text>
<text x="111.7" y="167.5">4</text>
<text x="117.6" y="163.5">2</text>
<text x="117.6" y="166">3</text>
<text x="123.8" y="163.5">MP2</text>
<text x="132.8" y="162.4">MP2</text>
<text x="111.7" y="170">5</text>
<text x="111.7" y="172.5">6</text>
<text x="117.6" y="168.6">4</text>
<text x="117.6" y="171.1">5</text>
<text x="117.6" y="173.6">6</text>
<text x="111.7" y="175.1">7</text>
<text x="111.7" y="177.6">8</text>
<text x="117.6" y="176.2">7</text>
<text x="117.6" y="178.7">8</text>
<text x="110.5" y="182.7">10</text>
<text x="110.7" y="185.2">11</text>
<text x="111.7" y="180.1">9</text>
<text x="117.6" y="181.3">9</text>
<text x="117.6" y="183.8">10</text>
<text x="110.5" y="187.8">12</text>
<text x="110.5" y="190.3">13</text>
<text x="117.6" y="186.3">11</text>
<text x="117.6" y="188.9">12</text>
<text x="117.6" y="191.4">13</text>
<text x="110.5" y="192.8">14</text>
<text x="110.5" y="195.4">15</text>
<text x="110.5" y="197.9">16</text>
<text x="117.6" y="194">14</text>
<text x="117.6" y="196.5">15</text>
<text x="110.5" y="200.5">17</text>
<text x="110.5" y="203">18</text>
<text x="117.6" y="199">16</text>
<text x="117.6" y="201.6">17</text>
<text x="110.5" y="205.5">19</text>
<text x="110.5" y="208.1">20</text>
<text x="117.6" y="204.1">18</text>
<text x="117.6" y="206.7">19</text>
<text x="117.6" y="209.2">20</text>
<text x="325.1" y="208.1">1</text>
<text x="330.9" y="209.2">I/O1_1</text>
<text x="342.7" y="209.2">I/O1_2</text>
<text x="353.8" y="208.1">6</text>
<text x="110.5" y="210.6">21</text>
<text x="110.5" y="213.2">22</text>
<text x="110.5" y="215.7">23</text>
<text x="117.6" y="211.7">21</text>
<text x="117.6" y="214.3">22</text>
<text x="215.8" y="215.7">1</text>
<text x="229.3" y="215.7">2</text>
<text x="237.3" y="215.7">A5</text>
<text x="259.5" y="211.7">VBUS</text>
<text x="270" y="210.6">A4_B9*2</text>
<text x="270" y="215.7">B8</text>
<text x="325.1" y="210.6">2</text>
<text x="325.1" y="213.2">3</text>
<text x="330.9" y="211.7">GND</text>
<text x="330.9" y="214.3">I/O2_1</text>
<text x="342.7" y="214.3">I/O2_2</text>
<text x="343.3" y="211.7">VBUS</text>
<text x="353.8" y="210.6">5</text>
<text x="353.8" y="213.2">4</text>
<text x="110.5" y="218.2">24</text>
<text x="117.6" y="216.8">23</text>
<text x="117.6" y="219.4">24</text>
<text x="237.3" y="218.2">A6</text>
<text x="237.3" y="220.8">A7</text>
<text x="244.6" y="219.4">DP1</text>
<text x="244.6" y="216.8">CC1</text>
<text x="244.6" y="221.9">DN1</text>
<text x="259.7" y="216.8">SBU2</text>
<text x="261" y="219.4">DN2</text>
<text x="261.1" y="221.9">DP2</text>
<text x="270" y="220.8">B6</text>
<text x="270" y="218.2">B7</text>
<text x="237.3" y="223.3">A8</text>
<text x="244.6" y="224.4">SBU1</text>
<text x="261" y="224.4">CC2</text>
<text x="270" y="223.3">B5</text>
<text x="279.3" y="223.3">1</text>
<text x="292.8" y="223.3">2</text>
<text x="233.7" y="228.4">SH1*4</text>
<text x="244.6" y="229.5">SHIELD</text>
<text x="260.5" y="229.5">GND</text>
<text x="270" y="228.4">A1_B12*</text>
<text x="278.4" y="228.4">2</text>
<text x="338.4" y="230.9" transform="rotate(-90 338.4 230.9)">1</text>
<text x="338.4" y="235.4" transform="rotate(-90 338.4 235.4)">2</text>
</g>
<g font-size="1.8" fill="#808080">
<text x="330.1" y="36.4">OUT+</text>
<text x="330.7" y="41.5">OUT-</text>
<text x="110.8" y="57.3" transform="rotate(-90 110.8 57.3)">GDR</text>
<text x="164.1" y="59.9" transform="rotate(-90 164.1 59.9)">3V3/1.7E</text>
<text x="275" y="56.7">HAPTIC_EN/1.4C</text>
<text x="362.9" y="59.2">SCL/1.4C</text>
<text x="284.4" y="61.8">OUT+</text>
<text x="350.2" y="64.3">OUT-</text>
<text x="362.9" y="61.8">3V3/1.7E</text>
<text x="126.7" y="71.9">RESE</text>
<text x="281.3" y="66.9">SDA/1.4C</text>
<text x="42.2" y="72.6" transform="rotate(-90 42.2 72.6)">EPD_3V3</text>
<text x="91.1" y="74.5">PREVGL</text>
<text x="174.3" y="72.6" transform="rotate(-90 174.3 72.6)">EPD_3V3</text>
<text x="91.1" y="87.2">PREVGH</text>
<text x="150.8" y="87.2">P1.01/1.6C</text>
<text x="174.3" y="100.2" transform="rotate(-90 174.3 100.2)">3V3/1.7E</text>
<text x="370.5" y="117.7">3V3/1.7E</text>
<text x="252.6" y="120.2">VBAT/1.3A</text>
<text x="238.4" y="135.4">VBAT/1.3A</text>
<text x="172.3" y="148.1">SCL/1.4C</text>
<text x="314.6" y="145.6">P0.13/1.5D</text>
<text x="342.5" y="145.6">P0.14/1.5D</text>
<text x="370.5" y="145.6">P1.02/1.6C</text>
<text x="172.1" y="153.2">SDA/1.4C</text>
<text x="222.5" y="158.7" transform="rotate(-90 222.5 158.7)">A</text>
<text x="222.5" y="157.5" transform="rotate(-90 222.5 157.5)">LERT/1.6C</text>
<text x="101.5" y="165.9">RESE</text>
<text x="102.4" y="163.4">GDR</text>
<text x="92.6" y="181.1">EPD_BUSY/1.5D</text>
<text x="93.9" y="183.7">EPD_RST/1.5D</text>
<text x="94.9" y="186.2">EPD_DC/1.5D</text>
<text x="95" y="188.8">EPD_CS/1.4C</text>
<text x="98.5" y="191.3">SCK/1.5B</text>
<text x="97.7" y="193.8">MOSI/1.5B</text>
<text x="96" y="198.9">EPD_3V3</text>
<text x="309.5" y="209.1">DN</text>
<text x="360.3" y="209.1">D-/1.5D</text>
<text x="281.6" y="211.6">VBUS/1.5D</text>
<text x="309.6" y="214.2">DP</text>
<text x="360.3" y="211.6">VBUS/1.5D</text>
<text x="360.3" y="214.2">D+/1.5D</text>
<text x="230.8" y="221.8">DN</text>
<text x="230.9" y="219.2">DP</text>
<text x="276.5" y="221.8">DP</text>
<text x="276.5" y="219.2">DN</text>
<text x="345.1" y="224.3">VBUS/1.5D</text>
<text x="105.7" y="229.6" transform="rotate(-90 105.7 229.6)">PREVGL</text>
<text x="108.3" y="229.9" transform="rotate(-90 108.3 229.9)">PREVGH</text>
</g>
<g font-size="1.8" fill="#c90d0c">
<text x="171.6" y="81.5">D</text>
<text x="166.4" y="85.8">G</text>
<text x="171.6" y="87.8">S</text>
</g>
</svg>
